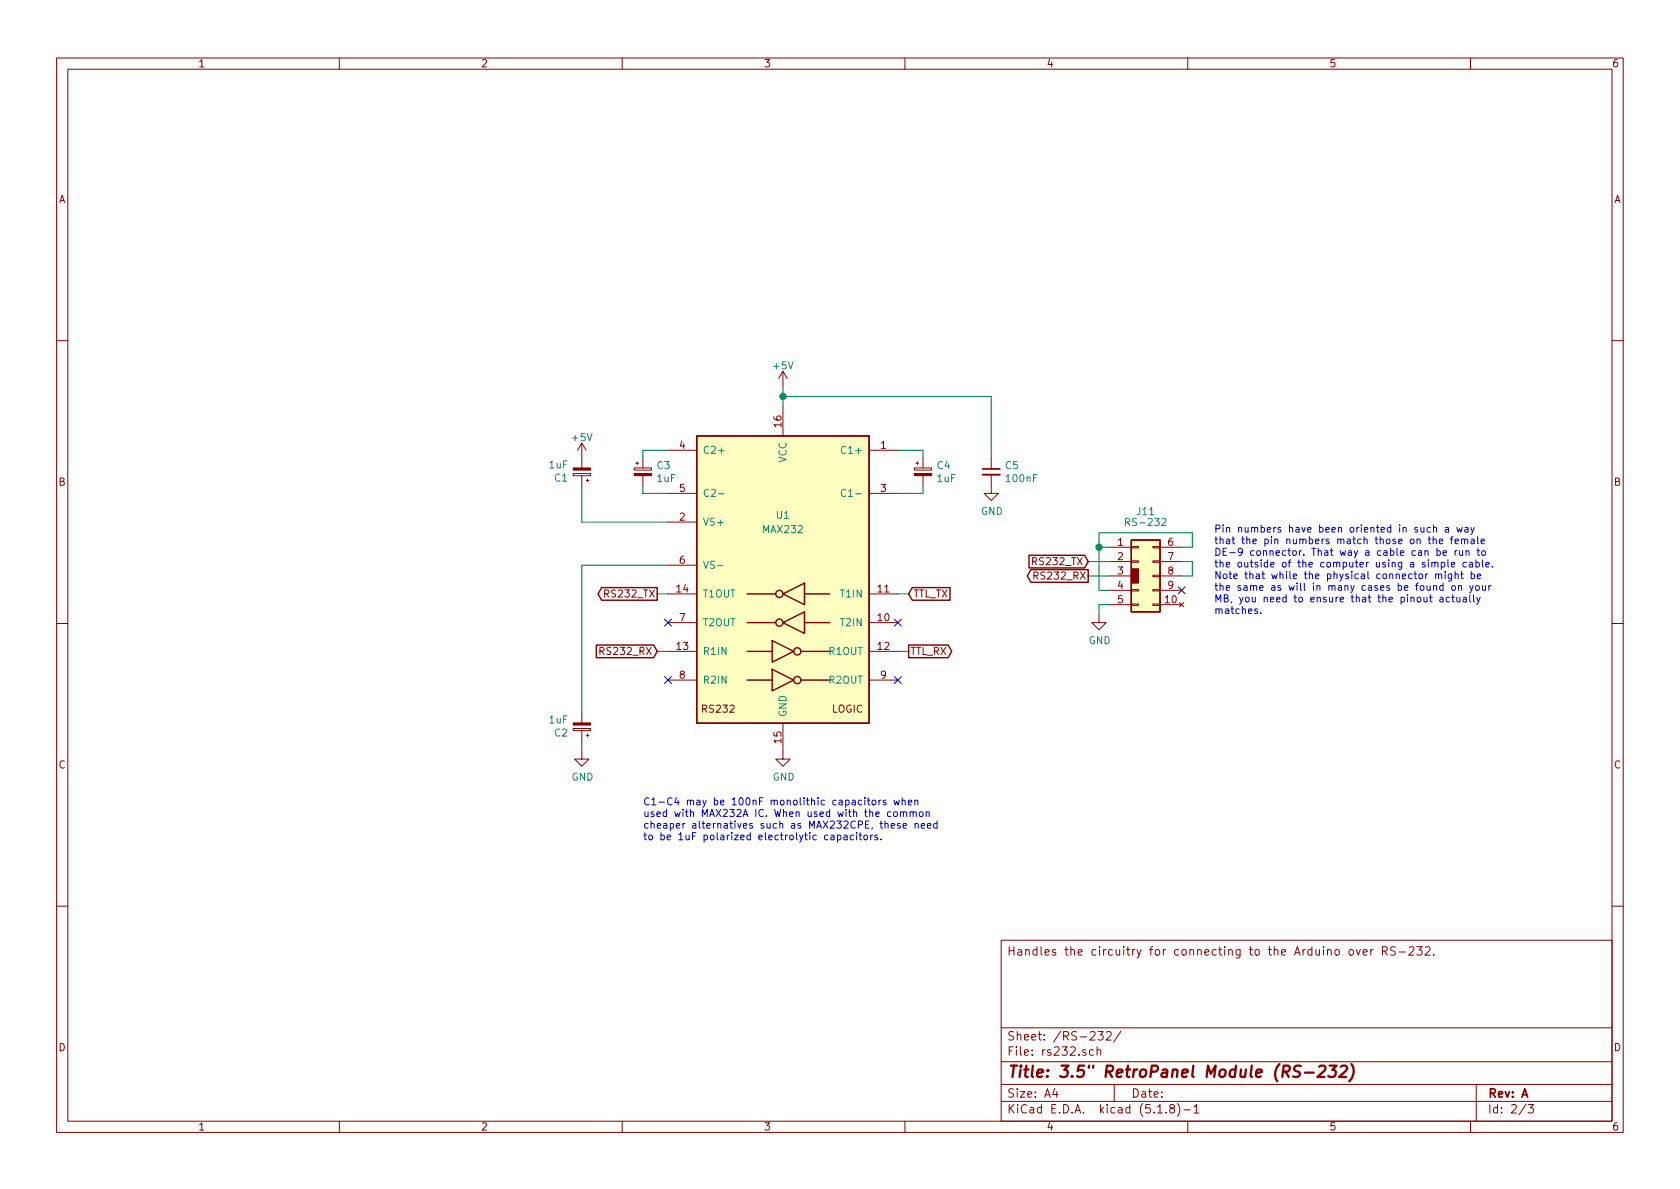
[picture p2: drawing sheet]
<svg xmlns="http://www.w3.org/2000/svg" width="297mm" height="210mm" viewBox="0 0 297 210" stroke-linecap="round" stroke-linejoin="round" font-family="sans-serif">
<g fill="none" stroke="#840000" stroke-width=".18">
<path d="M10 10.3h277v189.9h-277zM12 12.2h273v186.1h-273zM60 10.3v1.9M110 10.3v1.9M160 10.3v1.9M210 10.3v1.9M260 10.3v1.9M10 60.2h2M102.9 78.4v4.3M102.9 78.4l-.8 1.2M102.9 78.4l.7 1.2M118.1 79.6h5.1"/>
<path d="M138.4 65.7v2.5M138.4 72v5.1M138.4 65.7l-.7 1.2M138.4 65.7l.8 1.2M153.7 79.6h5M285 60.2h2M101.3 83.7h3.1v.4h-3.1zM102.9 84.1v1.9M103.6 85h.5M103.9 84.7v.5M112.1 82.7h3.1v.4h-3.1zM112.4 81.9h.5"/>
<path d="M112.6 81.7v.5M113.7 80.9v1.8M113.7 84.1v1.9M118.1 92.3h5.1M118.1 87.2h5.1M118.1 99.9h5.1M153.7 87.2h5M161.7 82.7h3v.4h-3zM161.9 81.9h.5M162.2 81.7v.5M163.2 80.9v1.8M163.2 84.1v1.9"/>
<path d="M175.3 83.9v3.3h1.2l-1.2 1.3-1.3-1.3h1.3M175.3 80.9v2M196.2 96.8h3.8M196.2 99.3h3.8M200 99.2h1.3v.2h-1.3zM200 96.6h1.3v.3h-1.3zM203.8 99.2h1.3v.2h-1.3zM203.8 96.6h1.3v.3h-1.3zM205.1 96.8h3.8M205.1 99.3h3.8M10 110.3h2M106.1 115.1h.6l.1-.2-.1-.3-.1-.1h-.5v1.2"/>
<path d="M118.1 110.1h5.1M118.1 105h5.1M118.1 115.2h5.1M153.7 110.1h5M153.7 105h5M153.7 115.2h5M182.8 101.8l.6-.1 .1-.1v-.3l-.2-.2h-.5v1.3M194.3 108.8v1.3h1.3l-1.3 1.3-1.3-1.3h1.3M196.2 106.9h3.8M196.2 101.8h3.8M196.2 104.4h3.8M200 106.8h1.3v.3h-1.3z"/>
<path d="M200 104.3h1.3v.2h-1.3zM200 101.7h1.3v.3h-1.3zM203.8 106.8h1.3v.3h-1.3zM203.8 104.3h1.3v.2h-1.3zM203.8 101.7h1.3v.3h-1.3zM205.1 106.9h3.8M205.1 101.8h3.8M205.1 104.4h3.8M208.5 106.5l.8 .8M209.3 106.5l-.8 .8M285 110.3h2M101.3 128.8h3.1v.4h-3.1z"/>
<path d="M102.9 133v1.2h1.2l-1.2 1.3-1.3-1.3h1.3M102.9 126v1.8M102.9 129.2v1.9M103.6 130h.5M103.9 129.8v.5M118.1 120.3h5.1M138.4 127.9v6.3h1.3l-1.3 1.3-1.2-1.3h1.2M153.7 120.3h5M10 160.2h2M177 166.3h108v32h-108zM238.6 168l.2-.1 .4 .1v.8l-.2 .1-.4-.1zM239.8 167.9l.4 1 .3-1"/>
<path d="M241 168.4l.7-.1v-.3l-.5-.1-.2 .2 .1 .7h.6M242.4 167.9v1M242.8 167.9l-.3 .1-.1 .2M244.4 168.2l.7-.1 .2-.2-.1-.3-.2-.2h-.6v1.5M244.8 168.2l.5 .7M246.7 167.5l-.5-.1-.3 .2v.4l.7 .3 .1 .3-.3 .3-.5-.1M247.4 168.3h1.1M249.1 167.6l.3-.2h.3l.2 .2 .1 .2-.1 .2-.8 .9h.9M250.5 167.4h.9l-.5 .6 .5 .1v.7l-.3 .1-.6-.1M252 167.6l.2-.2h.4l.3 .4-1 1.1h1M253.5 168.8v.1M285 160.2h2"/>
<path d="M60 198.3v1.9M110 198.3v1.9M160 198.3v1.9M177 194.8h108M177 191.8h108M177 187.8h108M177 181.8h108M186.5 192.5l-.4 1h1M186.8 193v1M192.8 182.6l.2-.2h.3l.3 .4-.9 1.1h.9M193.3 185.7l-.4-.1-.3 .3 .1 .6 .2 .1 .4-.1M194 185.7l.2-.1 .4 .1v.9"/>
<path d="M194 185.1v1.5M194.1 182.4h.9l-.4 .6 .4 .1v.7l-.2 .1-.7-.1M195.6 182.6l.2-.2h.4l.2 .2 .1 .2-.1 .3-.8 .8h.9M197 191.8v3M198.2 182.3l-1.3 2M204.7 196.8h.8M206.2 196.7v.1M207.1 196l-.3-.3 .2-.3a.48 .48 0 0 1 .6 .1l-.1 .4a.52 .52 0 0 0-.6 .2 .52 .52 0 0 0 .1 .6l.4 .1 .2-.1 .1-.4-.3-.3M208.2 195.1a1.71 1.71 0 0 1 0 2.3M209.3 196.3h1.2M210 198.3v1.9M211.1 195.8l.4-.5v1.5"/>
<path d="M211.1 196.8h.9M260 198.3v1.9M261 191.8v6.5M269.8 195.2l-1.2 2M270.2 195.3h.9l-.5 .6 .4 .1v.7l-.2 .1-.6-.1"/>
</g>
<path d="M230 188.5l-.3-.1-.6 .1a.47 .47 0 0 0-.3 .5 .47 .47 0 0 0 .3 .4l.4 .1a.48 .48 0 0 1 .3 .5 .48 .48 0 0 1-.4 .4l-.8-.1M230.7 189.7h1.6M233.2 188.6l.4-.2h.4l.3 .2v.4l-.1 .3-1.3 1.1h1.3M235.1 188.4h1.2l-.7 .8a.52 .52 0 0 1 .6 .4l-.1 .5-.2 .2-.8 .1-.3-.1M237.1 188.6l.3-.2h.4a.46 .46 0 0 1 .4 .6l-.2 .3-1.2 1.1h1.2M238.9 188.2a2.31 2.31 0 0 1-.3 3" fill="none" stroke="#840000" stroke-width=".41"/>
<path d="M173.7 83.9h3.1" fill="none" stroke="#840000" stroke-width=".33"/>
<path d="M173.7 82.9h3.1" fill="none" stroke="#840000" stroke-width=".3"/>
<g fill="#ffffc2" stroke="#ffffc2" stroke-width=".18">
<path d="M123.2 77.1h30.5v50.8h-30.5z"/>
<path d="M200 95.5h5.1v12.7h-5.1z"/>
</g>
<g fill="none" stroke="#840000" stroke-width=".25">
<path d="M123.2 77.1h30.5v50.8h-30.5zM181.9 98.2h9.9l.6 1.1-.6 1.1h-9.9zM200 95.5h5.1v12.7h-5.1zM105.4 114.1h10.2l.6 1.1-.6 1.1h-10.2zM106.4 103.9h9.8v2.2h-9.8l-.7-1.1zM132.1 110.1h5.1M132.1 105h5.1M132.1 115.2h4.4M136.5 118.4l3.8 1.9-3.8 1.9zM136.5 113.3l3.8 1.9-3.8 1.9zM138.4 110.1l3.8-1.9v3.8zM138.4 105l3.8-1.9v3.8z"/>
<path d="M141.6 115.2h5.1M142.2 110.1h4.5M142.2 105h4.5M160.7 114.1h6.9l.7 1.1-.7 1.1h-6.9zM161.3 103.9h6.7v2.2h-6.7l-.6-1.1zM182.3 100.7h10.1v2.3h-10.1l-.7-1.2zM132.1 120.3h4.4M141.6 120.3h5.1"/>
<circle cx="137.8" cy="110.1" r=".63"/>
<circle cx="137.8" cy="105" r=".63"/>
<circle cx="141" cy="115.2" r=".63"/>
<circle cx="141" cy="120.3" r=".63"/>
</g>
<path d="M149.5 79a.5 .5 0 0 0-.6 0 .5 .5 0 0 0-.1 .6 .45 .45 0 0 0 .2 .5 .45 .45 0 0 0 .5 0M127.1 87.3h.9M149.5 86.7a.5 .5 0 0 0-.6 0 .5 .5 0 0 0-.1 .6 .45 .45 0 0 0 .2 .5 .45 .45 0 0 0 .5-.1M199 92.3h.6l.1-.2v-.3l-.2-.1h-.5v1.2M205.4 91.8l.5-.1 .2 .3v.2l-.7 .7h.7M126.9 100h.9" fill="none" stroke="#008484" stroke-width=".18"/>
<g fill="#840000" stroke="#840000" stroke-width=".18">
<path d="M200 100.6h1.3v2.5h-1.3z"/>
<path d="M112.1 83.7h3.1v.4h-3.1z"/>
<path d="M101.3 127.8h3.1v.4h-3.1z"/>
<path d="M101.3 82.7h3.1v.4h-3.1z"/>
<path d="M161.7 83.7h3v.4h-3z"/>
</g>
<g fill="none" stroke="#008400" stroke-width=".18">
<path d="M118.1 79.6h-4.4v1.3M138.4 70.1h36.9v10.8M138.4 68.2v3.8M158.7 79.6h4.5v1.3M102.9 86v6.3h15.2M113.7 86v1.2h4.4M118.1 99.9h-15.2v26.1M163.2 86v1.2h-4.5M192.4 99.3h3.8M194.3 96.8h1.9M208.9 96.8h1.9v-2.6h-16.5v10.2h1.9M208.9 99.3h1.9v2.5h-1.9"/>
<path d="M116.2 105h1.9M116.2 115.2h1.9M158.7 105h2M158.7 115.2h2M192.4 101.8h3.8M196.2 106.9h-1.9v1.9M102.9 131.1v1.9"/>
</g>
<g fill="none" stroke="#0000c2" stroke-width=".18">
<path d="M252.5 95.3h.5M252.7 94.9v1.1l.3 .2M252.9 93.3h-.3l-.3 .2 .1 .6h.5M253.2 99.6l.1-.2 .3 .1 .1 .8M253.4 95.4l.2-.1 .3 .1v.8M253.4 94.9v1.3M253.5 93.4l.1-.1h.3l.1 .8M253.5 92.8v1.3M253.7 99.6l.2-.2 .3 .1 .1 .8M254.1 97.4h.3l.3 .2-.1 .6h-.5M254.1 96.9v1.3M254.5 95.7l.6-.1-.1-.2-.3-.1-.2 .2 .1 .6h.4"/>
<path d="M254.8 99.5l.4-.1 .2 .3-.1 .5h-.5M254.8 99.4v1.3M255.1 97.8l.7-.1-.1-.3h-.4l-.2 .2 .1 .6h.5M255.6 93.3h.5v.8M256 99v1.1l.2 .2M256.1 93.6h-.4l-.2 .2 .1 .3h.5M256.4 95.3h.5M256.6 99.8l.6-.1-.1-.2-.3-.1-.2 .2 .1 .6h.4M256.9 94.9l-.3 .2v1.1M257.3 95.7l.6-.1-.1-.2-.3-.1-.2 .2v.6h.5M257.3 97.4v.8M257.6 93.3l.2 .8 .3-.6 .2 .6 .2-.8"/>
<path d="M257.6 97.4h-.2l-.1 .2M258.1 97.4v.8h.3l.2-.1M258.4 95.4l.2-.1 .3 .1 .1 .8M258.4 95.3v.9M258.6 97.4v.8M259 95.5l.2-.2 .2 .1 .1 .8M259 93.3h.5l.1 .8M259.2 97.5l.2-.1h.3v.8M259.2 97.4v.8M259.3 99.5l-.4-.1-.3 .3 .2 .5h.5M259.6 93.6h-.4l-.2 .2v.3h.6M259.8 99.5h.5v.8"/>
<path d="M260 93.3l.3 .8M260.1 95.4h.5l.1 .8M260.3 99.7l-.4 .1-.2 .2 .2 .3 .4-.1M260.7 93.3l-.5 1.1-.2 .1M260.7 95.6l-.5 .1-.2 .2 .2 .3 .5-.1M261 99.5l.3-.1 .3 .3-.2 .5h-.4M261 99v1.3M261.1 97.4h.5M261.3 94.9v1.1l.1 .2M261.3 96.9v1.1l.3 .2M261.9 95.7l.6-.1-.1-.2-.3-.1-.2 .2v.6h.5M262.1 97.4h.3l.3 .2-.2 .6h-.3l-.2-.2z"/>
<path d="M262.1 99v1.1l.2 .2M262.7 99.8l.6-.1-.1-.2-.3-.1-.2 .2 .1 .6h.4M222.3 107.7h-.3l-.2 .1 .1 .2 .4 .1v.4h-.5M222.9 108.4v.1M251.8 105.6v.8h.3l.2-.1M252.3 105.6v.8M252.4 101.5l-.3 .2M252.7 105.6h.5M252.9 105.2v1.1l.3 .1M253.5 103.7l.1-.1h.3l.1 .8M253.5 103.6v.8M253.8 101.6l.2-.1h.3l.1 .8"/>
<path d="M253.8 101.5v.8M254.4 101.7l.2-.2h.2l.1 .8M254.6 105.7h.5v.7M255.1 103.6h-.3l-.2 .2 .1 .5h.4M255.1 105.9l-.4 .1-.1 .1v.3h.5M255.1 103.1v1.3M255.5 101.1v.1M255.5 101.5v.8M256.3 105.7l-.4-.1-.2 .2 .1 .6h.5M256.7 101.5l-.1 1.1-.2 .2-.3-.1M256.7 101.5h-.4l-.2 .2 .1 .6h.5M256.7 105.6h.4"/>
<path d="M256.7 103.7l.2-.1 .4 .1v.5l-.1 .1-.3 .1-.2-.1zM256.8 105.2v1.1l.3 .1M257.3 101.6l.2-.1h.3v.8M257.3 101.1v1.2M257.6 105.6v.8h.3l.2-.1M257.9 103.7l.2-.1h.3v.8M257.9 103.6v.8M258.1 105.6v.8M258.2 101.5h.5M258.4 101.1v1.1l.3 .1M258.7 105.7h.5l.1 .7M259.3 105.9l-.4 .1-.3 .1 .1 .3h.6"/>
<path d="M259.9 105.2v1.1l.1 .1M259.9 103.6l.3 .8M260.1 101.5h.4l.2 .2-.1 .6h-.5M260.1 101.1v1.2M260.5 103.6l-.5 1.1-.1 .1M260.5 105.2v1.1l.2 .1M261 103.6h.3l.3 .2-.2 .5-.3 .1-.1-.1zM261.1 105.6l.3 .8M261.2 101.9l.6-.1-.1-.3h-.3l-.2 .2 .1 .6h.4M261.7 105.6l-.4 1.2-.2 .1M262.1 103.6l.1 .7 .3 .1 .2-.1M262.7 103.6v.8"/>
<path d="M263.2 103.6v.8M263.6 103.6l-.4 .2M263.9 100.1v.2M146.9 147.7h.5l.1 .8M147.5 148h-.5l-.1 .2 .1 .3h.5M148.1 147.7h.3l.3 .2-.1 .6h-.5M148.1 147.7v1.2M149.2 147.7h.5l.1 .8M149.8 148h-.4l-.2 .2v.3h.6M150.9 147.7h-.3l-.3 .2 .1 .6h.5M151.5 147.7v.8M151.9 147.7h.5"/>
<path d="M152.1 147.2v1.1l.3 .2M152.9 147.7h.3l.1 .1v.7h-.3l-.3-.2zM152.9 141.1v.1M152.9 141.5v.8M153.3 141.5h.5M153.5 141.1v1.1l.3 .1M153.9 147.7v.8M154.3 141.5h.3l.3 .2-.2 .6h-.3l-.2-.2zM154.3 147.7l-.4 .2M155.1 147.7h-.2l-.2 .1v.2l.4 .2v.3h-.4M155.4 141.5v.8M155.8 141.5l-.4 .2"/>
<path d="M155.8 148.4v.1M156.6 141.5h-.3l-.2 .2 .1 .2 .4 .1v.3h-.5M157.5 143.6h-.4l-.2 .2 .1 .5h.5M157.6 146l.6-.1-.1-.2-.3-.1-.2 .2v.6h.5M158.1 141.5l.2 .8 .2-.6 .3 .6 .2-.8M158.1 143.6h.3l.3 .2-.2 .5-.3 .1-.2-.2zM159.2 145.7l-.3-.1-.2 .2v.2l.5 .1v.3h-.5M159.2 143.7l.2-.1h.3v.8M159.2 143.6v.8M159.5 141.6l.2-.1h.3v.8M159.5 141.1v1.2M159.7 146l.6-.1-.1-.2-.3-.1-.2 .2v.6h.5"/>
<path d="M159.7 143.7l.2-.1h.3l.1 .8M160.6 141.9l.6-.1-.1-.3h-.3l-.2 .2 .1 .6h.4M160.9 143.7l.2-.1h.3v.8M160.9 143.6v.8M161.4 143.7l.2-.1h.3l.1 .8M161.7 141.6l.2-.1h.3l.1 .8M161.7 141.5v.8M161.8 145.7l.2-.1 .3 .1 .1 .8M161.8 145.6v.9M162.6 143.7l.2-.1 .3 .1 .1 .5-.1 .1-.3 .1-.2-.1zM162.9 146l.6-.1-.1-.2-.3-.1-.2 .2 .1 .6h.4M163.8 143.7l.1-.1h.3l.1 .8"/>
<path d="M163.8 143.6v.8M164 146l.6-.1-.1-.2-.3-.1-.2 .2v.6h.5M165.7 145.7l-.4-.1-.2 .2 .1 .6h.5M165.7 145.2v1.3"/>
</g>
<g fill="#008400" stroke="#008400" stroke-width=".25">
<circle cx="138.4" cy="70.1" r=".51"/>
<circle cx="194.3" cy="96.8" r=".51"/>
</g>
<path d="M117.5 119.7l1.2 1.2M117.5 109.5l1.2 1.2M118.7 119.7l-1.2 1.2M118.7 109.5l-1.2 1.2M158.1 119.7l1.3 1.2M158.1 109.5l1.3 1.2M159.4 119.7l-1.3 1.2M159.4 109.5l-1.3 1.2M208.3 103.8l1.2 1.2M209.5 103.8l-1.2 1.2" fill="none" stroke="#000084" stroke-width=".18"/>
<text font-size="2.8" fill="#840000" x="178" y="190.5">Title: 3.5&quot; RetroPanel Module (RS-232)</text>
<g font-size="2.1" fill="#840000">
<text x="178" y="169">Handles the circuitry for connecting to the Arduino over RS-232.</text>
<text x="178" y="184">Sheet: /RS-232/</text>
<text x="178" y="186.7">File: rs232.sch</text>
<text x="178" y="196.9">KiCad E.D.A. kicad (5.1.8)-1</text>
<text x="178" y="194.1">Size: A4</text>
<text x="200" y="194.1">Date:</text>
<text x="263" y="194.1">Rev: A</text>
<text x="263" y="196.9">Id: 2/3</text>
</g>
<g font-size="1.8" fill="#840000">
<text x="35" y="11.9">1</text>
<text x="85" y="11.9">2</text>
<text x="135" y="11.9">3</text>
<text x="185" y="11.9">4</text>
<text x="235" y="11.9">5</text>
<text x="285" y="11.9">6</text>
<text x="10.4" y="35.9">A</text>
<text x="285.4" y="35.9">A</text>
<text x="138.2" y="75.5" transform="rotate(-90 138.2 75.5)">16</text>
<text x="120.2" y="79.4">4</text>
<text x="155.7" y="79.4">1</text>
<text x="10.4" y="85.9">B</text>
<text x="120.2" y="87">5</text>
<text x="155.7" y="87">3</text>
<text x="285.4" y="85.9">B</text>
<text x="120.2" y="92.1">2</text>
<text x="120.2" y="99.7">6</text>
<text x="183" y="99.9">RS232_TX</text>
<text x="197.6" y="96.5">1</text>
<text x="197.6" y="99.1">2</text>
<text x="197.6" y="101.6">3</text>
<text x="206.5" y="96.5">6</text>
<text x="206.5" y="99.1">7</text>
<text x="206.5" y="101.6">8</text>
<text x="107.3" y="105.7">RS232_TX</text>
<text x="119.7" y="104.8">14</text>
<text x="155.2" y="104.8">11</text>
<text x="161.4" y="105.7">TTL_TX</text>
<text x="183.3" y="102.5">RS232_RX</text>
<text x="197.6" y="104.1">4</text>
<text x="197.6" y="106.7">5</text>
<text x="206" y="106.7">10</text>
<text x="206.5" y="104.1">9</text>
<text x="120.2" y="109.8">7</text>
<text x="155.2" y="109.8">10</text>
<text x="106.6" y="115.8">RS232_RX</text>
<text x="119.7" y="114.9">13</text>
<text x="155.2" y="114.9">12</text>
<text x="160.9" y="115.8">TTL_RX</text>
<text x="120.2" y="120">8</text>
<text x="155.7" y="120">9</text>
<text x="124.3" y="126">RS232</text>
<text x="138.2" y="131.4" transform="rotate(-90 138.2 131.4)">15</text>
<text x="147.1" y="126">LOGIC</text>
<text x="10.4" y="135.9">C</text>
<text x="285.4" y="135.9">C</text>
<text x="10.4" y="185.9">D</text>
<text x="285.4" y="185.9">D</text>
<text x="35" y="199.9">1</text>
<text x="85" y="199.9">2</text>
<text x="135" y="199.9">3</text>
<text x="185" y="199.9">4</text>
<text x="235" y="199.9">5</text>
<text x="285" y="199.9">6</text>
</g>
<g font-size="1.8" fill="#008484">
<text x="136.8" y="65.3">+5V</text>
<text x="97.2" y="82.8">1uF</text>
<text x="101.3" y="78">+5V</text>
<text x="116.2" y="83">C3</text>
<text x="124.2" y="80.3">C2+</text>
<text x="139.1" y="81.8" transform="rotate(-90 139.1 81.8)">VCC</text>
<text x="149.4" y="80.3">C1+</text>
<text x="165.7" y="83">C4</text>
<text x="177.8" y="83">C5</text>
<text x="98.1" y="85.2">C1</text>
<text x="116.2" y="85.3">1uF</text>
<text x="124.2" y="87.9">C2-</text>
<text x="149.8" y="87.9">C1-</text>
<text x="165.8" y="85.3">1uF</text>
<text x="178.1" y="85.3">100nF</text>
<text x="124.2" y="93">VS+</text>
<text x="135" y="94.3">MAX232</text>
<text x="137.3" y="91.7">U1</text>
<text x="173.4" y="91.1">GND</text>
<text x="199.6" y="93">RS-232</text>
<text x="201.1" y="91.1">J11</text>
<text x="124.2" y="100.6">VS-</text>
<text x="124.2" y="105.7">T1OUT</text>
<text x="148.8" y="105.7">T1IN</text>
<text x="124.2" y="110.7">T2OUT</text>
<text x="148.8" y="110.7">T2IN</text>
<text x="192.5" y="113.9">GND</text>
<text x="124.2" y="115.8">R1IN</text>
<text x="146.7" y="115.8">R1OUT</text>
<text x="124.2" y="120.9">R2IN</text>
<text x="146.7" y="120.9">R2OUT</text>
<text x="97.2" y="127.9">1uF</text>
<text x="98.1" y="130.2">C2</text>
<text x="139.1" y="126.9" transform="rotate(-90 139.1 126.9)">GND</text>
<text x="101" y="138">GND</text>
<text x="136.6" y="138">GND</text>
</g>
<g font-size="1.8" fill="#0000c2">
<text x="214.6" y="94.2">Pin numbers have been oriented in such a way</text>
<text x="214.6" y="96.2">that the pin numbers match those on the female</text>
<text x="214.6" y="98.3">DE-9 connector. That way a cable can be run to</text>
<text x="214.6" y="100.3">the outside of the computer using a simple cable.</text>
<text x="214.6" y="102.4">Note that while the physical connector might be</text>
<text x="214.6" y="104.5">the same as will in many cases be found on your</text>
<text x="214.6" y="106.5">MB, you need to ensure that the pinout actually</text>
<text x="214.6" y="108.6">matches.</text>
<text x="113.7" y="142.4">C1-C4 may be 100nF monolithic capacitors when</text>
<text x="113.7" y="144.5">used with MAX232A IC. When used with the common</text>
<text x="113.7" y="146.5">cheaper alternatives such as MAX232CPE, these need</text>
<text x="113.7" y="148.6">to be 1uF polarized electrolytic capacitors.</text>
</g>
</svg>
